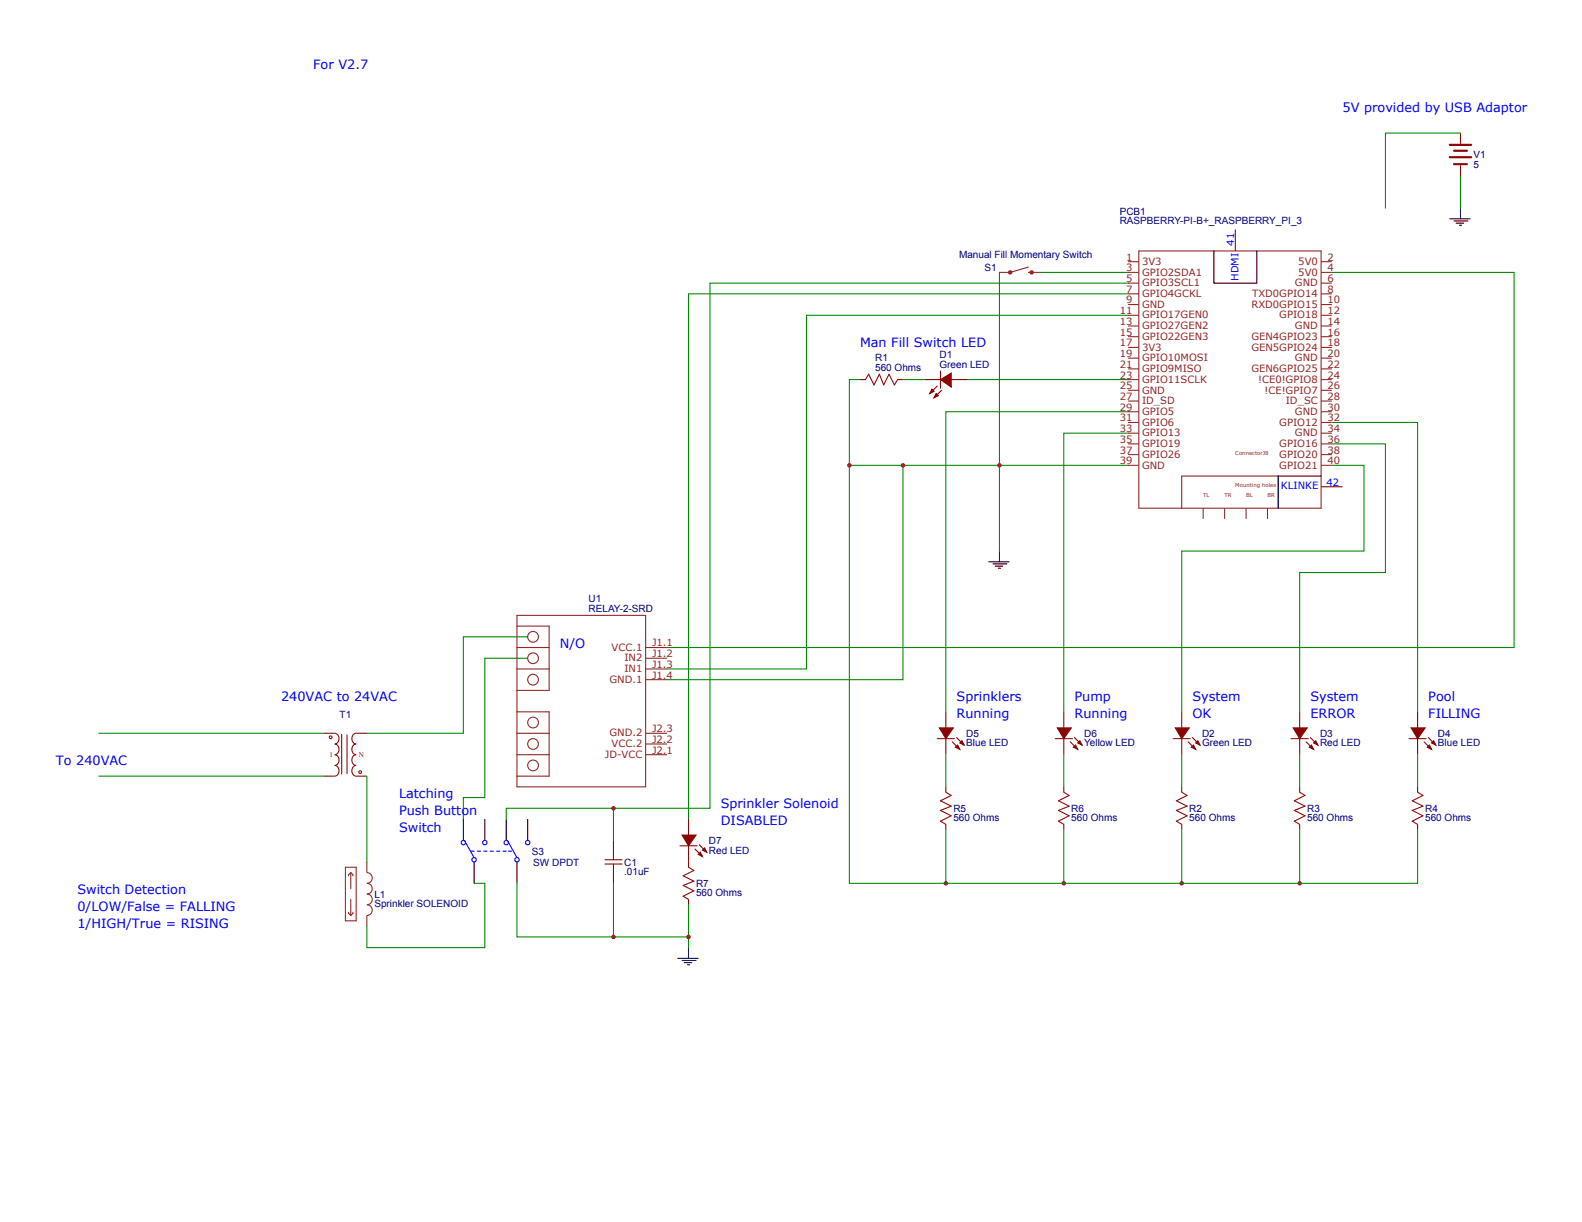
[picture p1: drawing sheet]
<svg xmlns="http://www.w3.org/2000/svg" width="279mm" height="216mm" viewBox="0 0 279 216" stroke-linecap="round" stroke-linejoin="round" font-family="sans-serif">
<g fill="none" stroke="#8d2323" stroke-width=".19">
<path d="M199.2 46.2h1.9M199.2 48.1h1.9M199.2 50h1.9M199.2 51.9h1.9M199.2 53.8h1.9M199.2 55.7h1.9M199.2 57.6h1.9M199.2 59.5h1.9M201.1 44.3h32.2v45.5h-32.2zM233.3 46.2h1.9M233.3 48.1h1.9M233.3 50h1.9"/>
<path d="M233.3 51.9h1.9M233.3 53.8h1.9M233.3 55.7h1.9M233.3 57.6h1.9M233.3 59.5h1.9M199.2 61.4h1.9M199.2 63.3h1.9M199.2 65.2h1.9M199.2 67.1h1.9M199.2 69h1.9M199.2 70.9h1.9M199.2 72.7h1.9"/>
<path d="M199.2 74.6h1.9M199.2 76.5h1.9M199.2 78.4h1.9M233.3 61.4h1.9M233.3 63.3h1.9M233.3 65.2h1.9M233.3 67.1h1.9M233.3 69h1.9M233.3 70.9h1.9M233.3 72.7h1.9M233.3 74.6h1.9M233.3 76.5h1.9"/>
<path d="M233.3 78.4h1.9M199.2 80.3h1.9M199.2 82.2h1.9M208.7 89.8v-5.7h17v5.7M212.5 89.8v1.9M216.3 89.8v1.9M220.1 89.8v1.9M223.9 89.8v1.9M233.3 80.3h1.9M233.3 82.2h1.9"/>
</g>
<path d="M214.4 44.3v5.7h7.6v-5.7M233.3 84.1h-7.6v5.7" fill="none" stroke="#000" stroke-width=".19"/>
<path d="M218.2 40.6v3.7M151.9 67.1h.9M158.5 67.1h1M233.3 86h3.8" fill="none" stroke="#800" stroke-width=".19"/>
<path d="M152.8 67.1l.6-1 1 1.9 .9-1.9 .8 1.9 .9-1.9 1 1.9 .5-.9" fill="none" stroke="#a00000" stroke-width=".19"/>
<path d="M170.8 67.1h28.4" fill="none" stroke="#080" stroke-width=".19"/>
<path d="M164.6 68.8l.4 .3-.8 .4z" fill="#800"/>
<path d="M164.6 68.8l.4 .3-.8 .4z" fill="none" stroke="#800" stroke-width=".19"/>
<path d="M165.3 69.5l.4 .4-.7 .4z" fill="#800"/>
<path d="M163.3 67.1h2.8M165.3 69.5l.4 .4-.7 .4zM165.5 68.2l-1.3 1.3M166.1 65.5v3.1M166.3 69l-1.3 1.3M168 67.1h2.8" fill="none" stroke="#800" stroke-width=".19"/>
<path d="M166.1 67.1l1.9-1.2v2.5z" fill="#800"/>
<path d="M166.1 67.1l1.9-1.2v2.5z" fill="none" stroke="#800" stroke-width=".19"/>
<path d="M151.9 67.1h-1.9v15.1h49.2M176.5 82.2v15.2" fill="none" stroke="#080" stroke-width=".19"/>
<path d="M174.6 99.3h3.6M175.4 99.6h2.4M176.5 97.4v1.9M175.8 100h1.3M176.3 100.4h.4" fill="none" stroke="#000" stroke-width=".19"/>
<circle cx="176.5" cy="82.2" r=".39" fill="#c00"/>
<g fill="none" stroke="#8d2323" stroke-width=".19">
<path d="M91.3 114.4h5.7M91.3 118.2h5.7M91.3 108.7h22.7v30.3h-22.7zM91.3 110.6h5.7v11.4h-5.7M114 114.4h3.8M114 116.3h3.8M114 118.2h3.8M91.3 129.6h5.7M91.3 133.3h5.7M91.3 125.8h5.7v11.3h-5.7M114 120.1h3.8M114 129.6h3.8"/>
<path d="M114 131.4h3.8M114 133.3h3.8"/>
<circle cx="94.1" cy="112.5" r=".95"/>
<circle cx="94.1" cy="116.3" r=".95"/>
<circle cx="94.1" cy="131.4" r=".95"/>
<circle cx="94.1" cy="120.1" r=".95"/>
<circle cx="94.1" cy="135.2" r=".95"/>
<circle cx="94.1" cy="127.7" r=".95"/>
</g>
<path d="M159.5 82.2v37.9h-41.7" fill="none" stroke="#080" stroke-width=".19"/>
<circle cx="159.5" cy="82.2" r=".39" fill="#c00"/>
<path d="M176.5 48.1v34.1M184.1 48.1h15.1M199.2 55.7h-56.8v62.5h-24.6M235.2 48.1h32.2v66.3h-149.6M93.2 112.5h-11.4v17.1h-17M64.8 137.1v15.2" fill="none" stroke="#080" stroke-width=".19"/>
<g fill="none" stroke="#a00000" stroke-width=".19">
<path d="M59.1 129.6a.97 .97 0 0 1 .8 .9 .97 .97 0 0 1-.8 .9 .97 .97 0 0 1 .8 1 .97 .97 0 0 1-.8 .9 .97 .97 0 0 1 .8 1 .97 .97 0 0 1-.8 .9 .97 .97 0 0 1 .8 1 .97 .97 0 0 1-.8 .9M62.9 129.6a.97 .97 0 0 0-.8 .9 .97 .97 0 0 0 .8 .9 .97 .97 0 0 0-.8 1 .97 .97 0 0 0 .8 .9 .97 .97 0 0 0-.8 1 .97 .97 0 0 0 .8 .9 .97 .97 0 0 0-.8 1 .97 .97 0 0 0 .8 .9"/>
<circle cx="58.4" cy="130.3" r=".24"/>
<circle cx="63.6" cy="136.4" r=".24"/>
</g>
<path d="M257.9 23.5v1.9M257.9 29.2v1.9M57.2 129.6h1.9M57.2 137.1h1.9M60.3 129.7v7M61.3 129.8v6.9M62.9 129.6h1.9M62.9 137.1h1.9" fill="none" stroke="#800" stroke-width=".19"/>
<path d="M181.6 47.2l-3.2 .9h-1.9M181.6 48.1h2.5M61 153.2h1.9v9.5h-1.9zM62 154.2v2.8M62 158.9v2.8M62 154.2l-.4 .3v.2M62 154.2l.3 .3v.2M64.8 152.3v1.9a.95 .95 0 0 1 .9 .9 .95 .95 0 0 1-.9 1 .95 .95 0 0 1 .9 .9 .95 .95 0 0 1-.9 1 .95 .95 0 0 1 .9 .9 .95 .95 0 0 1-.9 1 .95 .95 0 0 1 .9 .9 .95 .95 0 0 1-.9 .9v1.9M61.6 161.2v.2l.4 .3M62.3 161.2v.2l-.3 .3" fill="none" stroke="#8d2323" stroke-width=".19"/>
<path d="M256 27.8h3.8M256 25.6h3.8M256.8 26.6h2.3M256.8 29h2.3" fill="none" stroke="#800" stroke-width=".38"/>
<g fill="none" stroke="#8d2323" stroke-width=".38">
<circle cx="178.4" cy="48.1" r=".19"/>
<circle cx="182.2" cy="48.1" r=".19"/>
</g>
<path d="M210.4 132l.4-.4 .4 .8z" fill="#800"/>
<path d="M210.4 132l.4-.4 .4 .8z" fill="none" stroke="#800" stroke-width=".19"/>
<path d="M211.2 131.3l.3-.4 .4 .7z" fill="#800"/>
<path d="M207.2 130.5h3M208.7 125.8v2.8M208.7 130.5v2.8M209.8 131.1l1.4 1.3M210.6 130.3l1.3 1.3M211.2 131.3l.3-.4 .4 .7z" fill="none" stroke="#800" stroke-width=".19"/>
<path d="M207.6 128.6h2.4l-1.3 1.9z" fill="#800"/>
<path d="M207.6 128.6h2.4l-1.3 1.9z" fill="none" stroke="#800" stroke-width=".19"/>
<path d="M231.2 132l.4-.4 .4 .8z" fill="#800"/>
<path d="M231.2 132l.4-.4 .4 .8z" fill="none" stroke="#800" stroke-width=".19"/>
<path d="M232 131.3l.4-.4 .4 .7z" fill="#800"/>
<path d="M228 130.5h3.1M229.5 125.8v2.8M229.5 130.5v2.8M230.7 131.1l1.3 1.3M231.4 130.3l1.4 1.3M232 131.3l.4-.4 .4 .7z" fill="none" stroke="#800" stroke-width=".19"/>
<path d="M228.4 128.6h2.5l-1.4 1.9z" fill="#800"/>
<path d="M228.4 128.6h2.5l-1.4 1.9z" fill="none" stroke="#800" stroke-width=".19"/>
<path d="M252.1 132l.3-.4 .4 .8z" fill="#800"/>
<path d="M252.1 132l.3-.4 .4 .8z" fill="none" stroke="#800" stroke-width=".19"/>
<path d="M252.8 131.3l.4-.4 .4 .7z" fill="#800"/>
<path d="M248.9 130.5h3M250.4 125.8v2.8M250.4 130.5v2.8M251.5 131.1l1.3 1.3M252.3 130.3l1.3 1.3M252.8 131.3l.4-.4 .4 .7z" fill="none" stroke="#800" stroke-width=".19"/>
<path d="M249.2 128.6h2.5l-1.3 1.9z" fill="#800"/>
<path d="M208.7 139v1M229.5 139v1M249.2 128.6h2.5l-1.3 1.9zM250.4 139v1M208.7 145.6v1M229.5 145.6v1M250.4 145.6v1" fill="none" stroke="#800" stroke-width=".19"/>
<path d="M208.7 140l1 .5-1.9 1 1.9 .9-1.9 .8 1.9 .9-1.9 1 .9 .5M229.5 140l1 .5-1.9 1 1.9 .9-1.9 .8 1.9 .9-1.9 1 .9 .5M250.4 140l.9 .5-1.9 1 1.9 .9-1.9 .8 1.9 .9-1.9 1 1 .5" fill="none" stroke="#a00000" stroke-width=".19"/>
<path d="M235.2 78.4h9.5v22.7h-15.2v24.7M235.2 74.6h15.2v51.2M235.2 82.2h5.7v15.2h-32.2v28.4M17.5 129.6h39.7M17.5 137.1h39.7" fill="none" stroke="#080" stroke-width=".19"/>
<path d="M168.8 132l.3-.4 .4 .8z" fill="#800"/>
<path d="M168.8 132l.3-.4 .4 .8z" fill="none" stroke="#800" stroke-width=".19"/>
<path d="M169.5 131.3l.4-.4 .4 .7z" fill="#800"/>
<path d="M165.5 130.5h3.1M167 125.8v2.8M167 130.5v2.8M168.2 131.1l1.3 1.3M168.9 130.3l1.4 1.3M169.5 131.3l.4-.4 .4 .7z" fill="none" stroke="#800" stroke-width=".19"/>
<path d="M165.9 128.6h2.5l-1.4 1.9z" fill="#800"/>
<path d="M165.9 128.6h2.5l-1.4 1.9z" fill="none" stroke="#800" stroke-width=".19"/>
<path d="M189.6 132l.4-.4 .3 .8z" fill="#800"/>
<path d="M189.6 132l.4-.4 .3 .8z" fill="none" stroke="#800" stroke-width=".19"/>
<path d="M190.3 131.3l.4-.4 .4 .7z" fill="#800"/>
<path d="M186.4 130.5h3M187.9 125.8v2.8M187.9 130.5v2.8M189 131.1l1.3 1.3M189.8 130.3l1.3 1.3M190.3 131.3l.4-.4 .4 .7z" fill="none" stroke="#800" stroke-width=".19"/>
<path d="M186.7 128.6h2.5l-1.3 1.9z" fill="#800"/>
<path d="M167 139v1M186.7 128.6h2.5l-1.3 1.9zM187.9 139v1M167 145.6v1M187.9 145.6v1" fill="none" stroke="#800" stroke-width=".19"/>
<path d="M167 140l1 .5-1.9 1 1.9 .9-1.9 .8 1.9 .9-1.9 1 .9 .5M187.9 140l.9 .5-1.9 1 1.9 .9-1.9 .8 1.9 .9-1.9 1 1 .5" fill="none" stroke="#a00000" stroke-width=".19"/>
<path d="M199.2 50h-73.8v92.8h-36v1.9M199.2 72.7h-32.2v53.1M199.2 76.5h-11.3v49.3M93.2 116.3h-7.6v24.6h-3.8v3.8M83.7 156.1h1.9v11.3h-20.8v-3.8M91.3 156.1v9.4h30.3v1.9" fill="none" stroke="#080" stroke-width=".19"/>
<path d="M81.8 144.7v3.8M83.7 152.3v3.8M85.6 144.7v3.8M89.4 144.7v3.8M91.3 152.3v3.8M93.2 144.7v3.8M119.7 169.3h3.6M120.5 169.7h2.4M120.8 170.1h1.4M121.4 170.5h.4M121.6 167.4v1.9" fill="none" stroke="#000" stroke-width=".19"/>
<g fill="none" stroke="#00f" stroke-width=".19">
<path d="M82 148.5l1.7 3M83.2 150.4h.5M84.3 150.4h.6M85.4 150.4h.6M86.6 150.4h.5M87.7 150.4h.6M88.8 150.4h.6M89.6 148.5l1.7 3M89.8 150.4h.6"/>
<circle cx="81.8" cy="148.9" r=".39"/>
<circle cx="83.7" cy="151.9" r=".39"/>
<circle cx="85.6" cy="148.9" r=".39"/>
<circle cx="89.4" cy="148.9" r=".39"/>
<circle cx="91.3" cy="151.9" r=".39"/>
<circle cx="93.2" cy="148.9" r=".39"/>
</g>
<path d="M123.3 151l.4-.4 .4 .7z" fill="#800"/>
<path d="M123.3 151l.4-.4 .4 .7z" fill="none" stroke="#800" stroke-width=".19"/>
<path d="M124.1 150.2l.3-.4 .4 .8z" fill="#800"/>
<path d="M120.1 149.4h3M121.6 144.7v2.8M121.6 149.4v2.9M122.7 150l1.4 1.3M123.5 149.2l1.3 1.4M124.1 150.2l.3-.4 .4 .8z" fill="none" stroke="#800" stroke-width=".19"/>
<path d="M120.5 147.5h2.4l-1.3 1.9z" fill="#800"/>
<path d="M120.5 147.5h2.4l-1.3 1.9zM121.6 152.3v.9M121.6 158.9v1" fill="none" stroke="#800" stroke-width=".19"/>
<path d="M121.6 153.2l.9 .6-1.8 .9 1.8 1-1.8 .7 1.8 1-1.8 .9 .9 .6" fill="none" stroke="#a00000" stroke-width=".19"/>
<path d="M257.9 23.5h-13.2v13.3M257.9 31.1v5.7M199.2 51.9h-77.6v92.8M167 133.3v5.7M187.9 133.3v5.7M208.7 133.3v5.7M229.5 133.3v5.7M167 146.6v9.5M187.9 146.6v9.5M208.7 146.6v9.5M229.5 146.6v9.5" fill="none" stroke="#080" stroke-width=".19"/>
<path d="M256 38.7h3.6M256.8 39h2.5M257.2 39.4h1.3M257.8 39.8h.3M257.9 36.8v1.9" fill="none" stroke="#000" stroke-width=".19"/>
<g fill="#c00">
<circle cx="150" cy="82.2" r=".39"/>
<circle cx="229.5" cy="156.1" r=".39"/>
<circle cx="208.7" cy="156.1" r=".39"/>
<circle cx="187.9" cy="156.1" r=".39"/>
<circle cx="167" cy="156.1" r=".39"/>
</g>
<path d="M159.5 67.1h3.8M150 82.2v73.9h100.4v-9.5M250.4 133.3v5.7M121.6 159.9v5.6" fill="none" stroke="#080" stroke-width=".19"/>
<circle cx="121.6" cy="165.5" r=".39" fill="#c00"/>
<path d="M106.8 152.7h3.1M106.8 151.9h3.1M108.3 150.4v1.5M108.3 152.7v1.5" fill="none" stroke="#a00000" stroke-width=".19"/>
<path d="M108.3 148.5v1.9M108.3 154.2v1.9" fill="none" stroke="#800" stroke-width=".19"/>
<path d="M108.3 142.8v5.7" fill="none" stroke="#080" stroke-width=".19"/>
<circle cx="108.3" cy="142.8" r=".39" fill="#c00"/>
<path d="M108.3 156.1v9.4" fill="none" stroke="#080" stroke-width=".19"/>
<circle cx="108.3" cy="165.5" r=".39" fill="#c00"/>
<g font-size="2.3" fill="#00f">
<text x="55.3" y="12.2">For V2.7</text>
<text x="237.1" y="19.7">5V provided by USB Adaptor</text>
<text x="151.9" y="61.4">Man Fill Switch LED</text>
<text x="98.9" y="114.4">N/O</text>
<text x="49.6" y="123.9">240VAC to 24VAC</text>
<text x="168.9" y="123.9">Sprinklers</text>
<text x="189.8" y="123.9">Pump</text>
<text x="210.6" y="123.9">System</text>
<text x="231.4" y="123.9">System</text>
<text x="252.3" y="123.9">Pool</text>
<text x="168.9" y="126.9">Running</text>
<text x="189.8" y="126.9">Running</text>
<text x="210.6" y="126.9">OK</text>
<text x="231.4" y="126.9">ERROR</text>
<text x="252.3" y="126.9">FILLING</text>
<text x="9.9" y="135.2">To 240VAC</text>
<text x="70.5" y="140.9">Latching</text>
<text x="70.5" y="143.9">Push Button</text>
<text x="127.3" y="142.8">Sprinkler Solenoid</text>
<text x="70.5" y="147">Switch</text>
<text x="127.3" y="145.8">DISABLED</text>
<text x="13.7" y="158">Switch Detection</text>
<text x="13.7" y="161">0/LOW/False = FALLING</text>
<text x="13.7" y="164">1/HIGH/True = RISING</text>
</g>
<g font-size="1.8" fill="#000080">
<text x="260.2" y="29.6">5</text>
<text x="260.2" y="27.9">V1</text>
<text x="197.7" y="39.6">RASPBERRY­PI­B+_RASPBERRY_PI_3</text>
<text x="197.7" y="37.9">PCB1</text>
<text x="169.4" y="45.6">Manual Fill Momentary Switch</text>
<text x="173.9" y="47.9">S1</text>
<text x="154.6" y="65.5">560 Ohms</text>
<text x="154.6" y="63.8">R1</text>
<text x="165.9" y="65">Green LED</text>
<text x="165.9" y="63.3">D1</text>
<text x="104" y="106.4">U1</text>
<text x="103.9" y="108.2">RELAY­2­SRD</text>
<text x="60" y="126.9">T1</text>
<text x="170.6" y="131.9">Blue LED</text>
<text x="170.6" y="130.1">D5</text>
<text x="191.5" y="131.9">Yellow LED</text>
<text x="191.5" y="130.1">D6</text>
<text x="212.3" y="131.9">Green LED</text>
<text x="212.3" y="130.1">D2</text>
<text x="233.1" y="131.9">Red LED</text>
<text x="233.1" y="130.1">D3</text>
<text x="254" y="131.9">Blue LED</text>
<text x="254" y="130.1">D4</text>
<text x="168.4" y="143.4">R5</text>
<text x="189.2" y="143.4">R6</text>
<text x="210" y="143.4">R2</text>
<text x="230.9" y="143.4">R3</text>
<text x="251.7" y="143.4">R4</text>
<text x="125.2" y="149.1">D7</text>
<text x="168.4" y="145.1">560 Ohms</text>
<text x="189.2" y="145.1">560 Ohms</text>
<text x="210" y="145.1">560 Ohms</text>
<text x="230.9" y="145.1">560 Ohms</text>
<text x="251.7" y="145.1">560 Ohms</text>
<text x="94" y="151">S3</text>
<text x="94.2" y="153.1">SW DPDT</text>
<text x="110.2" y="154.6">.01uF</text>
<text x="110.2" y="152.9">C1</text>
<text x="125.2" y="150.8">Red LED</text>
<text x="66.1" y="160.3">Sprinkler SOLENOID</text>
<text x="66.1" y="158.6">L1</text>
<text x="122.9" y="158.4">560 Ohms</text>
<text x="122.9" y="156.7">R7</text>
</g>
<g font-size="1.8" fill="#8d2323">
<text x="198.9" y="46">1</text>
<text x="198.9" y="47.9">3</text>
<text x="201.7" y="46.8">3V3</text>
<text x="229.3" y="46.8">5V0</text>
<text x="234.5" y="46">2</text>
<text x="234.5" y="47.9">4</text>
<text x="198.9" y="49.8">5</text>
<text x="198.9" y="51.7">7</text>
<text x="198.9" y="53.6">9</text>
<text x="201.7" y="48.7">GPIO2SDA1</text>
<text x="201.7" y="50.6">GPIO3SCL1</text>
<text x="201.7" y="52.5">GPIO4GCKL</text>
<text x="221.2" y="52.5">TXD0GPIO14</text>
<text x="228.7" y="50.6">GND</text>
<text x="229.3" y="48.7">5V0</text>
<text x="234.5" y="49.8">6</text>
<text x="234.5" y="51.7">8</text>
<text x="234.5" y="53.6">10</text>
<text x="197.7" y="55.5">11</text>
<text x="197.7" y="57.4">13</text>
<text x="197.7" y="59.3">15</text>
<text x="201.7" y="54.4">GND</text>
<text x="201.7" y="56.3">GPIO17GEN0</text>
<text x="201.7" y="58.2">GPIO27GEN2</text>
<text x="221" y="54.4">RXD0GPIO15</text>
<text x="225.9" y="56.3">GPIO18</text>
<text x="228.7" y="58.2">GND</text>
<text x="234.5" y="55.5">12</text>
<text x="234.5" y="57.4">14</text>
<text x="234.5" y="59.3">16</text>
<text x="197.7" y="61.2">17</text>
<text x="197.7" y="63.1">19</text>
<text x="197.7" y="65">21</text>
<text x="201.7" y="60.1">GPIO22GEN3</text>
<text x="201.7" y="62">3V3</text>
<text x="201.7" y="63.8">GPIO10MOSI</text>
<text x="201.7" y="65.7">GPIO9MISO</text>
<text x="221" y="60.1">GEN4GPIO23</text>
<text x="221" y="62">GEN5GPIO24</text>
<text x="221" y="65.7">GEN6GPIO25</text>
<text x="228.7" y="63.8">GND</text>
<text x="234.5" y="61.2">18</text>
<text x="234.5" y="63.1">20</text>
<text x="234.5" y="65">22</text>
<text x="197.7" y="66.9">23</text>
<text x="197.7" y="68.8">25</text>
<text x="197.7" y="70.7">27</text>
<text x="201.7" y="67.6">GPIO11SCLK</text>
<text x="201.7" y="69.5">GND</text>
<text x="201.7" y="71.4">ID_SD</text>
<text x="222.2" y="67.6">!CE0!GPIO8</text>
<text x="223.3" y="69.5">!CE!GPIO7</text>
<text x="227.1" y="71.4">ID_SC</text>
<text x="234.5" y="66.9">24</text>
<text x="234.5" y="68.8">26</text>
<text x="234.5" y="70.7">28</text>
<text x="197.7" y="72.6">29</text>
<text x="197.7" y="74.4">31</text>
<text x="197.7" y="76.3">33</text>
<text x="201.7" y="73.3">GPIO5</text>
<text x="201.7" y="75.2">GPIO6</text>
<text x="201.7" y="77.1">GPIO13</text>
<text x="225.9" y="75.2">GPIO12</text>
<text x="228.7" y="73.3">GND</text>
<text x="228.7" y="77.1">GND</text>
<text x="234.5" y="72.6">30</text>
<text x="234.5" y="74.4">32</text>
<text x="234.5" y="76.3">34</text>
<text x="197.7" y="78.2">35</text>
<text x="197.7" y="80.1">37</text>
<text x="197.7" y="82">39</text>
<text x="201.7" y="79">GPIO19</text>
<text x="201.7" y="80.9">GPIO26</text>
<text x="201.7" y="82.8">GND</text>
<text x="225.9" y="79">GPIO16</text>
<text x="225.9" y="80.9">GPIO20</text>
<text x="225.9" y="82.8">GPIO21</text>
<text x="234.5" y="78.2">36</text>
<text x="234.5" y="80.1">38</text>
<text x="234.5" y="82">40</text>
<text x="108" y="115">VCC.1</text>
<text x="110.3" y="116.9">IN2</text>
<text x="110.3" y="118.8">IN1</text>
<text x="115.2" y="114.2">J1.1</text>
<text x="115.2" y="116.1">J1.2</text>
<text x="115.2" y="118">J1.3</text>
<text x="115.2" y="119.9">J1.4</text>
<text x="107.6" y="120.7">GND.1</text>
<text x="107.6" y="130.1">GND.2</text>
<text x="115.2" y="129.4">J2.3</text>
<text x="115.2" y="131.3">J2.2</text>
<text x="106.8" y="133.9">JD­VCC</text>
<text x="108" y="132">VCC.2</text>
<text x="115.2" y="133.2">J2.1</text>
</g>
<g font-size="1.8" fill="#00f">
<text x="218" y="43.4" transform="rotate(-90 218 43.4)">41</text>
<text x="218.7" y="49.6" transform="rotate(-90 218.7 49.6)">HDMI</text>
<text x="226.2" y="86.4">KLINKE</text>
<text x="234.3" y="85.8">42</text>
</g>
<g font-size="1.3" fill="#a00000">
<text x="58.2" y="133.8">1</text>
<text x="63.4" y="133.8">N</text>
</g>
<g font-size=".9" fill="#8d2323">
<text x="218.2" y="80.3">ConnectorJ8</text>
<text x="212.5" y="87.9">TL</text>
<text x="216.3" y="87.9">TR</text>
<text x="218.2" y="86">Mounting holes</text>
<text x="220.1" y="87.9">BL</text>
<text x="223.9" y="87.9">BR</text>
</g>
</svg>
